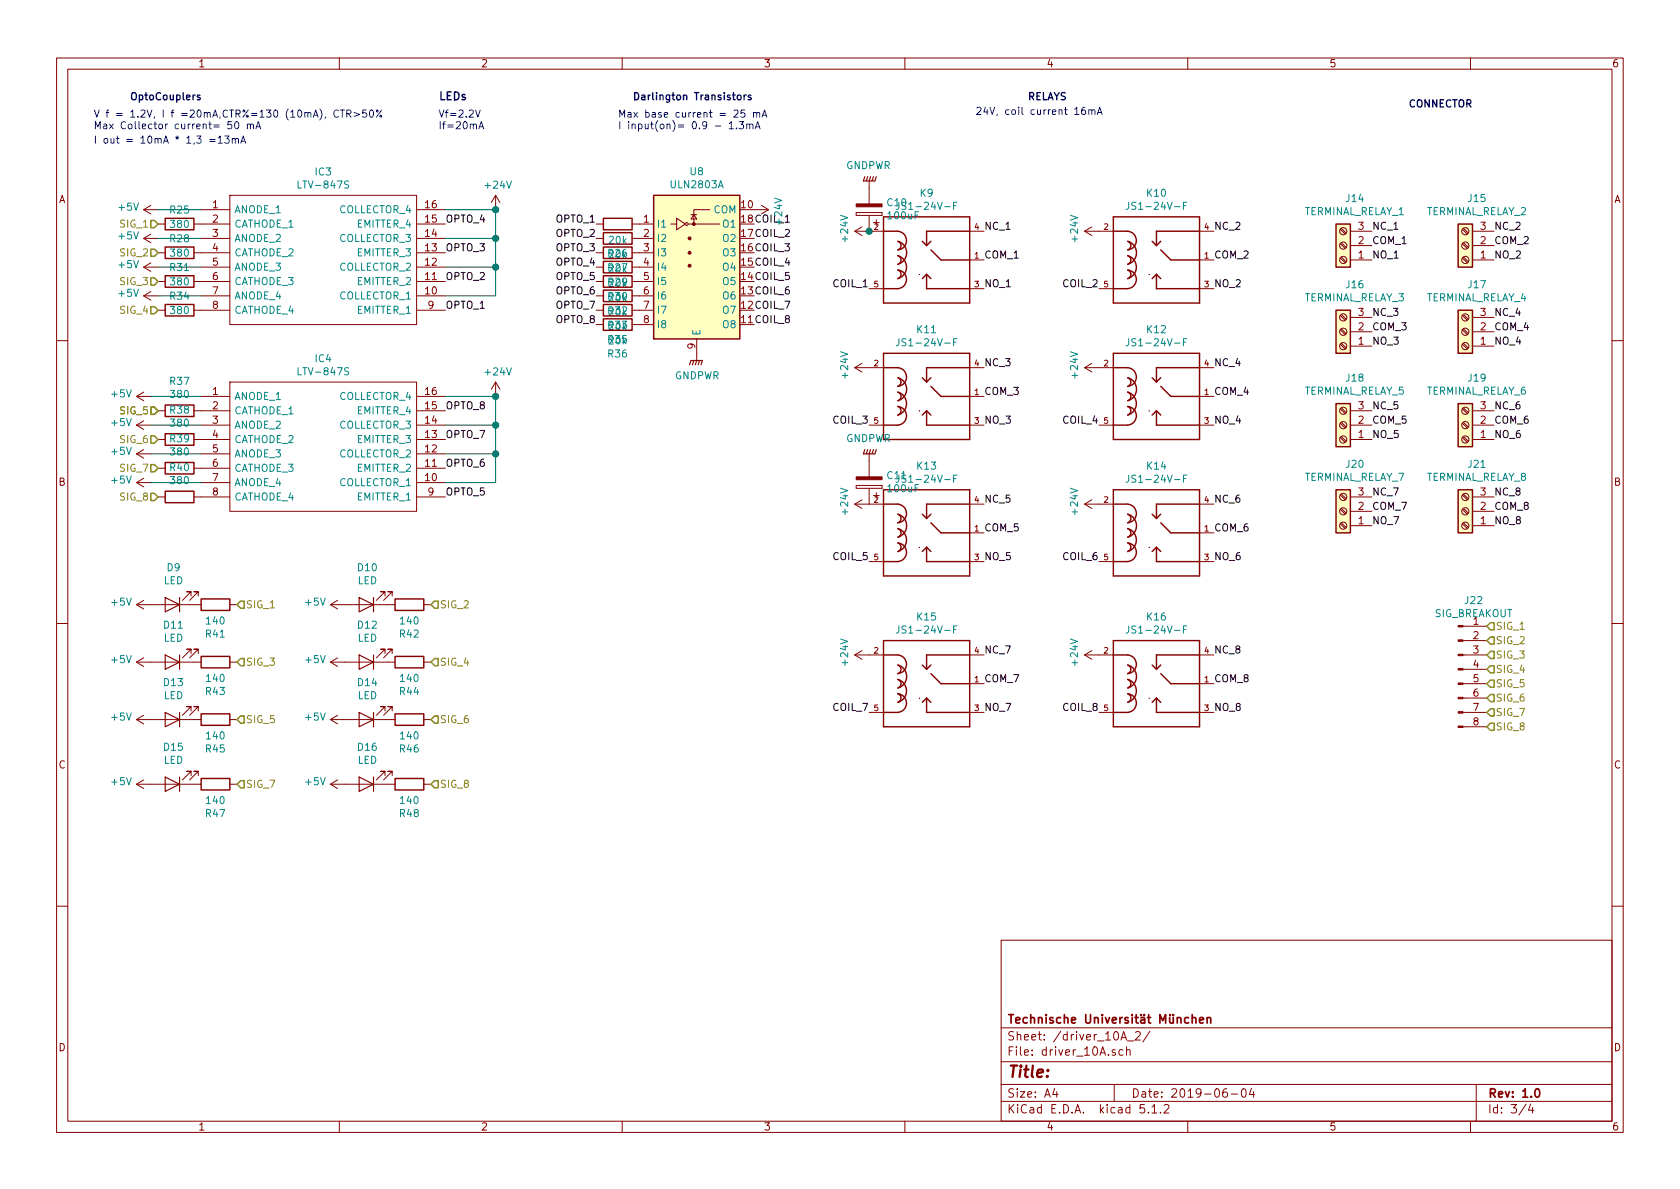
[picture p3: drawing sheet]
<svg xmlns="http://www.w3.org/2000/svg" width="297mm" height="210mm" viewBox="0 0 297 210" stroke-linecap="round" stroke-linejoin="round" font-family="sans-serif">
<g fill="none" stroke="#840000" stroke-width=".18">
<path d="M10 10.3h277v189.9h-277zM12 12.2h273v186.1h-273zM60 10.3v1.9M110 10.3v1.9M160 10.3v1.9M210 10.3v1.9M260 10.3v1.9M25.4 37.1h2.5M25.4 37.1l1.3 .7M26.7 36.3l-1.3 .8M27.9 39.6h1.3M34.3 39.6h6.3"/>
<path d="M35.6 37.1h5M40.6 34.5h33.1v22.9h-33.1zM73.7 39.6h5M73.7 37.1h5M87.6 34.5l-.7 1.3M87.6 34.5v2.6M87.6 34.5l.8 1.3M105.4 39.6h1.3M111.8 39.6h3.8M118.6 39.6h1M119.6 38.6l1.6 1-1.6 1zM121.7 39.6h5.6"/>
<path d="M122.2 38h1M122.7 38l.5 .7h-1zM125.5 37.1h-2.8v2.5M133.3 37.1h2.6M134.6 36.3l1.3 .8M135.9 37.1l-1.3 .7M151.4 37.6h4.6zM151.4 38.1h4.6zM151.4 37.6v.5zM153.7 32v4.1M153.7 38.1v2.8M154.9 38.9v1"/>
<path d="M156 37.6v.5zM25.4 42.2h2.5M25.4 47.2h2.5M25.4 52.3h2.5M25.4 42.2l1.3 .7M25.4 47.2l1.3 .8M25.4 52.3l1.3 .8M26.7 41.4l-1.3 .8M26.7 46.5l-1.3 .7M26.7 51.6l-1.3 .7M27.9 44.7h1.3M27.9 49.8h1.3"/>
<path d="M27.9 54.9h1.3M34.3 44.7h6.3M34.3 49.8h6.3M34.3 54.9h6.3M35.6 42.2h5M35.6 47.2h5M35.6 52.3h5M73.7 42.2h5M73.7 44.7h5M73.7 47.2h5M73.7 49.8h5M73.7 52.3h5"/>
<path d="M73.7 54.9h5M105.4 42.2h1.3M105.4 44.7h1.3M105.4 47.2h1.3M105.4 49.8h1.3M105.4 52.3h1.3M105.4 54.9h1.3M105.4 57.4h1.3M111.8 42.2h3.8M111.8 44.7h3.8M111.8 47.2h3.8M111.8 49.8h3.8"/>
<path d="M111.8 52.3h3.8M111.8 54.9h3.8M111.8 57.4h3.8M123.2 59.9v3.8M151.1 40.9h5.1M151.1 40.9l1.3 .8M152.4 40.1l-1.3 .8M153.7 51h2.5M162.6 48.5h.1M171.4 46h2.6M171.4 40.9h2.6M171.4 51h2.6"/>
<path d="M191.8 40.9h5M191.8 40.9l1.2 .8M193 40.1l-1.2 .8M194.3 51h2.5M203.2 48.5h.1M212.1 46h2.5M212.1 40.9h2.5M212.1 51h2.5M237 55.8l.8 .8M237 58.3l.8 .9M237 40.6l.8 .8M237 43.1l.8 .8"/>
<path d="M237 45.6l.8 .9M237.2 55.6l.8 .9M237.2 58.2l.8 .8M237.2 40.4l.8 .8M237.2 42.9l.8 .9M237.2 45.5l.8 .8M238.8 46h3.8M238.8 40.9h3.8M238.8 43.4h3.8M238.8 58.7h3.8M238.8 56.1h3.8M258.6 40.6l.8 .8"/>
<path d="M258.6 43.1l.8 .8M258.6 45.6l.8 .9M258.6 55.8l.8 .8M258.6 58.3l.8 .9M258.7 40.4l.9 .8M258.7 42.9l.9 .9M258.7 45.5l.9 .8M258.7 55.6l.9 .9M258.7 58.2l.9 .8M260.3 46h3.9M260.3 40.9h3.9M260.3 43.4h3.9"/>
<path d="M260.3 58.7h3.9M260.3 56.1h3.9M10 60.2h2M24.1 70.1h2.6M24.1 75.2h2.6M24.1 70.1l1.3 .8M24.1 75.2l1.3 .7M25.4 69.3l-1.3 .8M25.4 74.4l-1.3 .8M25.4 79.5l-1.3 .8M27.9 72.6h1.3M27.9 77.7h1.3"/>
<path d="M34.3 72.6h6.3M34.3 77.7h6.3M35.6 70.1h5M35.6 75.2h5M40.6 67.6h33.1v22.8h-33.1zM73.7 72.6h5M73.7 77.7h5M73.7 70.1h5M73.7 75.2h5M87.6 67.6v2.5M87.6 67.6l-.7 1.2M87.6 67.6l.8 1.2"/>
<path d="M151.1 65h5.1M151.1 65l1.3 .8M152.4 64.3l-1.3 .7M153.7 75.2h2.5M162.6 72.7h.1M171.4 70.1h2.6M171.4 65h2.6M171.4 75.2h2.6M191.8 65h5M191.8 65l1.2 .8M193 64.3l-1.2 .7M194.3 75.2h2.5"/>
<path d="M203.2 72.7h.1M212.1 70.1h2.5M212.1 65h2.5M212.1 75.2h2.5M237 60.9l.8 .8M237 72.3l.8 .8M237 74.8l.8 .9M237 77.4l.8 .8M237.2 60.7l.8 .8M237.2 72.1l.8 .9M237.2 74.7l.8 .8M237.2 77.2l.8 .8"/>
<path d="M238.8 72.6h3.8M238.8 77.7h3.8M238.8 75.2h3.8M238.8 61.2h3.8M258.6 60.9l.8 .8M258.6 72.3l.8 .8M258.6 74.8l.8 .9M258.6 77.4l.8 .8M258.7 60.7l.9 .8M258.7 72.1l.9 .9M258.7 74.7l.9 .8M258.7 77.2l.9 .8"/>
<path d="M260.3 72.6h3.9M260.3 77.7h3.9M260.3 75.2h3.9M260.3 61.2h3.9M285 60.2h2M24.1 85.3h2.6M24.1 80.3h2.6M24.1 80.3l1.3 .7M24.1 85.3l1.3 .8M25.4 84.6l-1.3 .7M27.9 82.8h1.3M27.9 87.9h1.3"/>
<path d="M34.3 82.8h6.3M34.3 87.9h6.3M35.6 85.3h5M35.6 80.3h5M73.7 82.8h5M73.7 87.9h5M73.7 85.3h5M73.7 80.3h5M151.1 89.1h5.1M151.1 89.1l1.3 .8M151.4 85.8h4.6zM151.4 86.4h4.6z"/>
<path d="M151.4 85.8v.6zM152.4 88.4l-1.3 .7M153.7 80.3v4M153.7 86.4v2.7M153.7 99.3h2.5M154.9 87.1v1M156 85.8v.6zM162.6 96.8h.1M171.4 94.2h2.6M171.4 89.1h2.6M171.4 99.3h2.6M191.8 89.1h5"/>
<path d="M191.8 89.1l1.2 .8M193 88.4l-1.2 .7M194.3 99.3h2.5M203.2 96.8h.1M212.1 94.2h2.5M212.1 89.1h2.5M212.1 99.3h2.5M237 87.5l.8 .9M237 90.1l.8 .8M237 92.6l.8 .9M237.2 87.4l.8 .8M237.2 89.9l.8 .8"/>
<path d="M237.2 92.5l.8 .8M238.8 87.9h3.8M238.8 93h3.8M238.8 90.4h3.8M258.6 87.5l.8 .9M258.6 90.1l.8 .8M258.6 92.6l.8 .9M258.7 87.4l.9 .8M258.7 89.9l.9 .8M258.7 92.5l.9 .8M260.3 87.9h3.9M260.3 93h3.9"/>
<path d="M260.3 90.4h3.9M10 110.3h2M24.1 117.1h11.5M24.1 106.9h11.5M24.1 106.9l1.3 .8M24.1 117.1l1.3 .8M25.4 106.2l-1.3 .7M25.4 116.3l-1.3 .8M33.8 105.4v-.8h-.8h.8l-1.5 1.6M33.8 115.6v-.8h-.8h.8l-1.5 1.5M35.1 105.4v-.8h-.8h.8l-1.6 1.6M35.1 115.6v-.8h-.8h.8l-1.6 1.5"/>
<path d="M40.6 117.1h1.3M40.6 106.9h1.3M58.4 117.1h11.4M58.4 106.9h11.4M58.4 106.9l1.3 .8M58.4 117.1l1.3 .8M59.7 106.2l-1.3 .7M59.7 116.3l-1.3 .8M68.1 105.4v-.8h-.8h.8l-1.6 1.6M68.1 115.6v-.8h-.8h.8l-1.6 1.5M69.3 105.4v-.8h-.7h.7l-1.5 1.6M69.3 115.6v-.8h-.7h.7l-1.5 1.5"/>
<path d="M74.9 117.1h1.3M74.9 106.9h1.3M151.1 115.8h5.1M151.1 115.8l1.3 .8M152.4 115.1l-1.3 .7M171.4 115.8h2.6M191.8 115.8h5M191.8 115.8l1.2 .8M193 115.1l-1.2 .7M212.1 115.8h2.5M258.7 115.8h4.2M258.7 118.4h4.2"/>
<path d="M258.7 113.3h4.2M258.7 110.7h4.2M285 110.3h2M24.1 138.7h11.5M24.1 127.2h11.5M24.1 127.2l1.3 .8M24.1 138.7l1.3 .7M25.4 126.5l-1.3 .7M25.4 137.9l-1.3 .8M33.8 137.2v-.8h-.8h.8l-1.5 1.5M33.8 125.7v-.7h-.8h.8l-1.5 1.5M35.1 137.2v-.8h-.8h.8l-1.6 1.5"/>
<path d="M35.1 125.7v-.7h-.8h.8l-1.6 1.5M40.6 138.7h1.3M40.6 127.2h1.3M58.4 138.7h11.4M58.4 127.2h11.4M58.4 127.2l1.3 .8M58.4 138.7l1.3 .7M59.7 126.5l-1.3 .7M59.7 137.9l-1.3 .8M68.1 137.2v-.8h-.8h.8l-1.6 1.5M68.1 125.7v-.7h-.8h.8l-1.6 1.5M69.3 137.2v-.8h-.7h.7l-1.5 1.5"/>
<path d="M69.3 125.7v-.7h-.7h.7l-1.5 1.5M74.9 138.7h1.3M74.9 127.2h1.3M153.7 126h2.5M162.6 123.5h.1M171.4 120.9h2.6M171.4 126h2.6M194.3 126h2.5M203.2 123.5h.1M212.1 120.9h2.5M212.1 126h2.5M258.7 120.9h4.2"/>
<path d="M258.7 126h4.2M258.7 128.5h4.2M258.7 123.4h4.2M10 160.2h2M177 166.3h108v32h-108zM285 160.2h2M60 198.3v1.9M110 198.3v1.9M160 198.3v1.9M177 194.8h108M177 191.8h108M177 187.8h108"/>
<path d="M177 181.8h108M186.5 192.5l-.4 1h1M186.8 193v1M197 191.8v3M197.2 185.7l-.4-.1-.2 .2 .1 .2 .5 .2v.3h-.6M198.2 183.9l.5-1.5 .5 1.5M198.3 183.5h.8M198.6 185.7l-.5-.1-.3 .3 .2 .6h.6M199.2 185.7l.2-.1 .4 .1v.9M199.2 185.1v1.5M199.3 184.1h1.2M200.8 182.6l.2-.2h.3l.2 .2 .1 .2-.9 1.1h.9"/>
<path d="M202.3 195.3h-.7l-.1 .7 .3-.1 .5 .1 .1 .2-.1 .5-.2 .1-.6-.1M203 196.7v.1M203.3 182.3l-1.2 2M203.7 195.8l.4-.5v1.5M203.7 196.8h.8M205.2 196.7v.1M205.8 195.5l.2-.2h.4l.3 .5-.9 1h.9M210 198.3v1.9M216.9 192.5a.62 .62 0 0 0-.7 .7l.1 .7 .2 .1 .5-.1v-.5l-.1-.2-.4-.1-.3 .3M217.7 193.5h1.1M219.6 192.7l.4-.2a.94 .94 0 0 1 0 1.5 .82 .82 0 0 1-.4-1.3zM221.3 192.5l-.4 1h.9"/>
<path d="M221.6 193v1M260 198.3v1.9M261 191.8v6.5M269.8 195.2l-1.2 2M270.6 195.2l-.3 1.1h.9M271 195.8v1"/>
<circle cx="121.4" cy="39.6" r=".25"/>
<circle cx="237.5" cy="56.1" r=".63"/>
<circle cx="237.5" cy="58.7" r=".63"/>
<circle cx="237.5" cy="40.9" r=".63"/>
<circle cx="237.5" cy="43.4" r=".63"/>
<circle cx="237.5" cy="46" r=".63"/>
<circle cx="259.1" cy="56.1" r=".63"/>
<circle cx="259.1" cy="46" r=".63"/>
<circle cx="259.1" cy="58.7" r=".63"/>
<circle cx="259.1" cy="40.9" r=".63"/>
<circle cx="259.1" cy="43.4" r=".63"/>
<circle cx="237.5" cy="61.2" r=".63"/>
<circle cx="237.5" cy="72.6" r=".63"/>
<circle cx="237.5" cy="77.7" r=".63"/>
<circle cx="237.5" cy="75.2" r=".63"/>
<circle cx="259.1" cy="72.6" r=".63"/>
<circle cx="259.1" cy="61.2" r=".63"/>
<circle cx="259.1" cy="75.2" r=".63"/>
<circle cx="259.1" cy="77.7" r=".63"/>
<circle cx="237.5" cy="90.4" r=".63"/>
<circle cx="237.5" cy="87.9" r=".63"/>
<circle cx="237.5" cy="93" r=".63"/>
<circle cx="259.1" cy="90.4" r=".63"/>
<circle cx="259.1" cy="93" r=".63"/>
<circle cx="259.1" cy="87.9" r=".63"/>
</g>
<path d="M213.4 179.9v1M210.8 180.1l.1-.1a.37 .37 0 0 1 .6 .1v.8M212.1 180.4l.7-.1-.1-.3-.4-.1-.2 .2 .1 .7h.5M213.4 180.1l.3-.2 .3 .1 .1 .9M271.5 192.7l.2-.2a.81 .81 0 0 1 .6 .6 .81 .81 0 0 1-.3 .8l-.1 .1a.79 .79 0 0 1-.4-1.3z" fill="none" stroke="#840000" stroke-width=".3"/>
<g fill="none" stroke="#840000" stroke-width=".25">
<path d="M29.2 38.6h5.1v2h-5.1zM106.7 38.6h5.1v2h-5.1zM115.6 34.5h15.2v25.4h-15.2zM156.2 38.3h15.2v15.3h-15.2zM196.8 38.3h15.3v15.3h-15.3zM236.2 39.6h2.6v7.6h-2.6zM257.8 39.6h2.5v7.6h-2.5zM29.2 43.7h5.1v2h-5.1zM29.2 48.8h5.1v2h-5.1zM29.2 53.8h5.1v2.1h-5.1zM106.7 41.1h5.1v2.1h-5.1zM106.7 43.7h5.1v2h-5.1z"/>
<path d="M106.7 46.2h5.1v2.1h-5.1zM106.7 48.8h5.1v2h-5.1zM106.7 51.3h5.1v2h-5.1zM106.7 53.8h5.1v2.1h-5.1zM106.7 56.4h5.1v2h-5.1zM156.2 40.9h2.5a1.66 1.66 0 0 1 1.6 1.6 1.66 1.66 0 0 1-1.6 1.7 .8 .8 0 0 0 .6-.8 .8 .8 0 0 0-.6-.7M158.7 46.7a.8 .8 0 0 0 .6-.7 .8 .8 0 0 0-.6-.8 2.12 2.12 0 0 1 1.6 2 2.12 2.12 0 0 1-1.6 2.1 .8 .8 0 0 0 .6-.8 .8 .8 0 0 0-.6-.8 1.66 1.66 0 0 1 1.6 1.7 1.66 1.66 0 0 1-1.6 1.6h-2.5M158.8 42.7a2.12 2.12 0 0 1 1.5 2 2.12 2.12 0 0 1-1.5 2M163.1 42.7l.7 .7M163.8 48.5v2.5h7.6M163.8 48.5l-.7 .8M163.8 48.5l.8 .8"/>
<path d="M164.6 44.2l1.8 1.8h5M164.6 42.7l-.8 .7M171.4 40.9h-7.6v2.5M196.8 40.9h2.6a1.66 1.66 0 0 1 1.5 1.6 1.66 1.66 0 0 1-1.5 1.7 .8 .8 0 0 0 .5-.8 .8 .8 0 0 0-.5-.7 2.11 2.11 0 0 1 1.5 2 2.11 2.11 0 0 1-1.5 2 .8 .8 0 0 0 .5-.7 .8 .8 0 0 0-.5-.8 2.12 2.12 0 0 1 1.5 2 2.12 2.12 0 0 1-1.5 2.1 .8 .8 0 0 0 .5-.8 .8 .8 0 0 0-.5-.8 1.66 1.66 0 0 1 1.5 1.7 1.66 1.66 0 0 1-1.5 1.6h-2.6M203.7 42.7l.8 .7M204.5 48.5v2.5h7.6M204.5 48.5l-.8 .8M204.5 48.5l.7 .8M205.2 44.2l1.8 1.8h5.1M205.2 42.7l-.7 .7M212.1 40.9h-7.6v2.5M236.2 54.9h2.6v7.6h-2.6z"/>
<path d="M257.8 54.9h2.5v7.6h-2.5zM29.2 71.6h5.1v2.1h-5.1zM29.2 76.7h5.1v2h-5.1zM156.2 65h2.5a1.66 1.66 0 0 1 1.6 1.7 1.66 1.66 0 0 1-1.6 1.6 .8 .8 0 0 0 .6-.7 .8 .8 0 0 0-.6-.8M156.2 62.5h15.2v15.2h-15.2zM158.7 70.9a.8 .8 0 0 0 .6-.8 .8 .8 0 0 0-.6-.8 2.12 2.12 0 0 1 1.6 2.1 2.12 2.12 0 0 1-1.6 2 .8 .8 0 0 0 .6-.8 .8 .8 0 0 0-.6-.7 1.66 1.66 0 0 1 1.6 1.6 1.66 1.66 0 0 1-1.6 1.7h-2.5M158.8 66.8a2.12 2.12 0 0 1 1.5 2 2.12 2.12 0 0 1-1.5 2.1M163.1 66.8l.7 .8M163.8 72.6v2.6h7.6M163.8 72.6l-.7 .8M163.8 72.6l.8 .8M164.6 68.3l1.8 1.8h5"/>
<path d="M164.6 66.8l-.8 .8M171.4 65h-7.6v2.6M196.8 65h2.6a1.66 1.66 0 0 1 1.5 1.7 1.66 1.66 0 0 1-1.5 1.6 .8 .8 0 0 0 .5-.7 .8 .8 0 0 0-.5-.8 2.11 2.11 0 0 1 1.5 2 2.11 2.11 0 0 1-1.5 2.1 .8 .8 0 0 0 .5-.8 .8 .8 0 0 0-.5-.8 2.12 2.12 0 0 1 1.5 2.1 2.12 2.12 0 0 1-1.5 2 .8 .8 0 0 0 .5-.8 .8 .8 0 0 0-.5-.7 1.66 1.66 0 0 1 1.5 1.6 1.66 1.66 0 0 1-1.5 1.7h-2.6M196.8 62.5h15.3v15.2h-15.3zM203.7 66.8l.8 .8M204.5 72.6v2.6h7.6M204.5 72.6l-.8 .8M204.5 72.6l.7 .8M205.2 68.3l1.8 1.8h5.1M205.2 66.8l-.7 .8M212.1 65h-7.6v2.6M236.2 71.4h2.6v7.6h-2.6z"/>
<path d="M257.8 71.4h2.5v7.6h-2.5zM29.2 81.8h5.1v2h-5.1zM29.2 86.9h5.1v2h-5.1zM156.2 89.1h2.5a1.66 1.66 0 0 1 1.6 1.7 1.66 1.66 0 0 1-1.6 1.7 .8 .8 0 0 0 .6-.8 .8 .8 0 0 0-.6-.8M156.2 86.6h15.2v15.2h-15.2zM158.7 95a.8 .8 0 0 0 .6-.8 .8 .8 0 0 0-.6-.7 2.12 2.12 0 0 1 1.6 2 2.12 2.12 0 0 1-1.6 2 .8 .8 0 0 0 .6-.7 .8 .8 0 0 0-.6-.8 1.66 1.66 0 0 1 1.6 1.7 1.66 1.66 0 0 1-1.6 1.6h-2.5M158.8 90.9a2.12 2.12 0 0 1 1.5 2.1 2.12 2.12 0 0 1-1.5 2M163.1 90.9l.7 .8M163.8 96.8v2.5h7.6M163.8 96.8l-.7 .7M163.8 96.8l.8 .7M164.6 92.5l1.8 1.7h5"/>
<path d="M164.6 90.9l-.8 .8M171.4 89.1h-7.6v2.6M196.8 89.1h2.6a1.66 1.66 0 0 1 1.5 1.7 1.66 1.66 0 0 1-1.5 1.7 .8 .8 0 0 0 .5-.8 .8 .8 0 0 0-.5-.8 2.11 2.11 0 0 1 1.5 2.1 2.11 2.11 0 0 1-1.5 2 .8 .8 0 0 0 .5-.8 .8 .8 0 0 0-.5-.7 2.12 2.12 0 0 1 1.5 2 2.12 2.12 0 0 1-1.5 2 .8 .8 0 0 0 .5-.7 .8 .8 0 0 0-.5-.8 1.66 1.66 0 0 1 1.5 1.7 1.66 1.66 0 0 1-1.5 1.6h-2.6M196.8 86.6h15.3v15.2h-15.3zM203.7 90.9l.8 .8M204.5 96.8v2.5h7.6M204.5 96.8l-.8 .7M204.5 96.8l.7 .7M205.2 92.5l1.8 1.7h5.1M205.2 90.9l-.7 .8M212.1 89.1h-7.6v2.6M236.2 86.6h2.6v7.6h-2.6z"/>
<path d="M257.8 86.6h2.5v7.6h-2.5zM35.6 116.1h5v2h-5zM35.6 105.9h5v2h-5zM69.8 116.1h5.1v2h-5.1zM69.8 105.9h5.1v2h-5.1zM156.2 115.8h2.5a1.66 1.66 0 0 1 1.6 1.7 1.66 1.66 0 0 1-1.6 1.6 .8 .8 0 0 0 .6-.7 .8 .8 0 0 0-.6-.8M156.2 113.3h15.2v15.2h-15.2zM158.8 117.6a2.12 2.12 0 0 1 1.5 2 2.12 2.12 0 0 1-1.5 2.1M163.1 117.6l.7 .8M164.6 119.1l1.8 1.8h5M164.6 117.6l-.8 .8M171.4 115.8h-7.6v2.6"/>
<path d="M196.8 115.8h2.6a1.66 1.66 0 0 1 1.5 1.7 1.66 1.66 0 0 1-1.5 1.6 .8 .8 0 0 0 .5-.7 .8 .8 0 0 0-.5-.8 2.11 2.11 0 0 1 1.5 2 2.11 2.11 0 0 1-1.5 2.1 .8 .8 0 0 0 .5-.8 .8 .8 0 0 0-.5-.8 2.12 2.12 0 0 1 1.5 2.1 2.12 2.12 0 0 1-1.5 2 .8 .8 0 0 0 .5-.8 .8 .8 0 0 0-.5-.7 1.66 1.66 0 0 1 1.5 1.6 1.66 1.66 0 0 1-1.5 1.7h-2.6M196.8 113.3h15.3v15.2h-15.3zM203.7 117.6l.8 .8M205.2 119.1l1.8 1.8h5.1M205.2 117.6l-.7 .8M212.1 115.8h-7.6v2.6M35.6 137.7h5v2h-5zM35.6 126.2h5v2.1h-5zM69.8 137.7h5.1v2h-5.1zM69.8 126.2h5.1v2.1h-5.1zM158.7 121.7a.8 .8 0 0 0 .6-.8 .8 .8 0 0 0-.6-.8 2.12 2.12 0 0 1 1.6 2.1 2.12 2.12 0 0 1-1.6 2 .8 .8 0 0 0 .6-.8 .8 .8 0 0 0-.6-.7 1.66 1.66 0 0 1 1.6 1.6 1.66 1.66 0 0 1-1.6 1.7h-2.5M163.8 123.4v2.6h7.6"/>
<path d="M163.8 123.4l-.7 .8M163.8 123.4l.8 .8M204.5 123.4v2.6h7.6M204.5 123.4l-.8 .8M204.5 123.4l.7 .8"/>
</g>
<g fill="none" stroke="#840000" stroke-width=".2">
<path d="M152.9 31.2l-.2 .8h2l.2-.8M153.4 31.2l-.2 .8M153.9 31.2l-.2 .8M154.4 31.2l-.2 .8M121.9 64.5l.3-.8h2l-.2 .8M122.7 63.7l-.3 .8M123.2 63.7l-.3 .8M123.7 63.7l-.3 .8M152.9 79.5l-.2 .8h2l.2-.8M153.4 79.5l-.2 .8M153.9 79.5l-.2 .8M154.4 79.5l-.2 .8"/>
<path d="M29.2 105.7l2.5 1.2-2.5 1.3zM29.2 115.8l2.5 1.3-2.5 1.3zM31.7 105.7v2.5M31.7 115.8v2.6M63.5 105.7l2.5 1.2-2.5 1.3zM63.5 115.8l2.5 1.3-2.5 1.3zM66 105.7v2.5M66 115.8v2.6M29.2 137.4l2.5 1.3-2.5 1.2zM29.2 126l2.5 1.2-2.5 1.3zM31.7 126v2.5M31.7 137.4v2.5"/>
<path d="M63.5 137.4l2.5 1.3-2.5 1.2zM63.5 126l2.5 1.2-2.5 1.3zM66 126v2.5M66 137.4v2.5"/>
</g>
<path d="M35.4 16.9l-.3-.1-.2 .2v.2l.5 .1v.3h-.5M131.6 16.8v.8M131.9 16.8l-.3 .2M132.8 16.9l-.3-.1-.2 .2 .1 .2 .4 .1v.3h-.5" fill="none" stroke="#0000c2" stroke-width=".25"/>
<g fill="none" stroke="#0000c2" stroke-width=".18">
<path d="M59.8 19.6a.6 .6 0 0 0-.8 .4 .6 .6 0 0 0 .6 .7l.2-.1M60.2 19.5h.7M60.5 19.5v1.2M62.6 19.9l1 .3-1 .4M64.8 19.5h-.6l-.1 .6 .5-.2 .2 .3v.3l-.2 .2-.5-.1M65.4 19.6l.2-.1a.67 .67 0 0 1 .5 .6 .67 .67 0 0 1-.5 .6l-.2-.1-.1-.4zM66.6 19.5h.2v.3h-.2zM67.5 19.5l-1 1.2M84.1 19.5l.4 1.2 .4-1.2M131.6 19.5h-.5l-.1 .6 .5-.2 .2 .3v.3l-.2 .2-.5-.1M133.2 19.9v.8M191.8 19h-.3a.87 .87 0 0 0 0 1.2l.4-.1v-.5l-.4-.1-.3 .2"/>
<path d="M192.5 19.5l.2-.1 .3 .1v.7M192.5 19.4v.8M193 19.6l.2-.2 .3 .1 .1 .7M194.1 19.9h.6M37.1 24.7h.9M37.1 25h.9M38.6 24.4l.3-.4v1.3M38.6 25.3h.7M39.7 24h.8l-.4 .5 .4 .2-.1 .6h-.5l-.2-.1M40.9 21.5h-.6v.6l.2-.1 .4 .1v.6l-.1 .1-.5-.1M41.1 24.6l.1-.1h.4v.8M41.1 24.5v.8"/>
<path d="M41.6 24.7l.2-.2h.3l.1 .8M41.6 21.6l.2-.1a.67 .67 0 0 1 .4 .6 .67 .67 0 0 1-.4 .7l-.3-.5zM42.6 25.3l.4-1.3 .4 1.3M42.7 25h.6M43.7 22.1l.2-.2 .3 .1 .1 .8M43.7 21.9v.9M44.3 22.1l.1-.2 .4 .1v.8M45.2 22.8l.5-1.3 .4 1.3M45.4 22.4h.6M61.3 20.1l.7-.1v-.4l-.7-.1v1.2M61.6 20.1l.5 .6M84.7 22.8l.4-1.3 .4 1.3"/>
<path d="M84.8 22.4h.6M128.9 21.9l.4-.4v1.3M128.9 22.8h.8M130.2 22.7v.1M130.7 21.5h.8l-.4 .5 .3 .1v.6l-.5 .1-.2-.1M132 22.1l.2-.2 .3 .1 .1 .8M132 21.9v.9M132.6 22.1l.1-.2 .3 .1 .1 .8M133.2 20l.2-.1h.3l.1 .8M133.5 22.8l.5-1.3 .4 1.3M133.7 22.4h.6M133.8 20.1l.2-.2h.3v.8"/>
<path d="M134.7 20.7l.5-1.2 .4 1.2M134.9 20.4h.6M190 20.2h.8M194 20.2l.4-1.2 .5 1.2"/>
<circle cx="67.3" cy="20.5" r=".18"/>
</g>
<g fill="#ffffc2" stroke="#ffffc2" stroke-width=".18">
<path d="M115.6 34.5h15.2v25.4h-15.2z"/>
<path d="M257.8 39.6h2.5v7.6h-2.5z"/>
<path d="M236.2 54.9h2.6v7.6h-2.6z"/>
<path d="M257.8 54.9h2.5v7.6h-2.5z"/>
<path d="M236.2 71.4h2.6v7.6h-2.6z"/>
<path d="M257.8 71.4h2.5v7.6h-2.5z"/>
<path d="M236.2 86.6h2.6v7.6h-2.6z"/>
<path d="M257.8 86.6h2.5v7.6h-2.5z"/>
<path d="M236.2 39.6h2.6v7.6h-2.6z"/>
</g>
<g fill="#840000" stroke="#840000" stroke-width=".18">
<path d="M151.4 36.1h4.6v.5h-4.6z"/>
<path d="M257.8 128.4h.9v.2h-.9z"/>
<path d="M257.8 125.9h.9v.2h-.9z"/>
<path d="M257.8 123.3h.9v.3h-.9z"/>
<path d="M257.8 120.8h.9v.2h-.9z"/>
<path d="M257.8 118.2h.9v.3h-.9z"/>
<path d="M257.8 115.7h.9v.2h-.9z"/>
<path d="M257.8 113.2h.9v.2h-.9z"/>
<path d="M257.8 110.6h.9v.3h-.9z"/>
<path d="M151.4 84.3h4.6v.5h-4.6z"/>
<circle cx="121.9" cy="47" r=".25"/>
<circle cx="121.9" cy="44.7" r=".25"/>
<circle cx="121.9" cy="42.2" r=".25"/>
<circle cx="122.7" cy="39.6" r=".25"/>
</g>
<g fill="none" stroke="#848400" stroke-width=".25">
<path d="M26.7 39h.6l.6 .6-.6 .7h-.6zM26.7 54.2h.6l.6 .7-.6 .6h-.6zM26.7 49.1h.6l.6 .7-.6 .6h-.6zM26.7 44.1h.6l.6 .6-.6 .6h-.6zM26.7 72h.6l.6 .6-.6 .7h-.6zM26.7 77.1h.6l.6 .6-.6 .7h-.6zM26.7 82.2h.6l.6 .6-.6 .6h-.6zM26.7 87.2h.6l.6 .7-.6 .6h-.6zM41.9 117.1l.6-.6h.7v1.2h-.7zM42.5 106.3h.7v1.3h-.7l-.6-.7zM76.8 116.5h.7v1.2h-.7l-.6-.6zM76.8 106.3h.7v1.3h-.7l-.6-.7z"/>
<path d="M263.5 115.2h.7v1.3h-.7l-.6-.7zM263.5 110.1h.7v1.3h-.7l-.6-.7zM263.5 117.7h.7v1.3h-.7l-.6-.6zM263.5 112.6h.7v1.3h-.7l-.6-.6zM42.5 126.6h.7v1.3h-.7l-.6-.7zM42.5 138h.7v1.3h-.7l-.6-.6zM76.8 126.6h.7v1.3h-.7l-.6-.7zM76.8 138h.7v1.3h-.7l-.6-.6zM263.5 125.3h.7v1.3h-.7l-.6-.6zM263.5 120.3h.7v1.2h-.7l-.6-.6zM263.5 127.9h.7v1.3h-.7l-.6-.7zM263.5 122.8h.7v1.3h-.7l-.6-.7z"/>
</g>
<g fill="none" stroke="#008484" stroke-width=".18">
<path d="M61.6 32.1l-.4-.1-.3 .3 .1 .3 .6 .2v.3l-.2 .2-.5-.1M168.6 36.4h.4M169.2 35.8h-.6v1.2M199.6 35.8v.9a.39 .39 0 0 1-.5 .3M209.2 36.4h.5M209.8 35.8h-.6v1.2M158.9 59.9v.9a.39 .39 0 0 1-.5 .4M169.2 59.9h-.6v1.3M199.6 59.9v.9a.39 .39 0 0 1-.5 .4M209.8 59.9h-.6v1.3M61.6 65.1l-.4-.1-.3 .3 .1 .3 .6 .2v.4l-.2 .1-.5-.1M168.6 60.5h.4"/>
<path d="M209.2 60.5h.5M168.6 84.6h.4M169.2 84h-.6v1.3M199.6 84v.9a.39 .39 0 0 1-.5 .4M209.2 84.6h.5M209.8 84h-.6v1.3M158.9 110.7v.9a.39 .39 0 0 1-.5 .4M168.6 111.3h.4M169.2 110.7h-.6v1.3M199.6 110.7v.9a.39 .39 0 0 1-.5 .4M209.2 111.3h.5M209.8 110.7h-.6v1.3"/>
</g>
<g fill="#008400" stroke="#008400" stroke-width=".25">
<circle cx="153.7" cy="40.9" r=".51"/>
<circle cx="87.6" cy="47.2" r=".51"/>
<circle cx="87.6" cy="42.2" r=".51"/>
<circle cx="87.6" cy="37.1" r=".51"/>
<circle cx="87.6" cy="75.2" r=".51"/>
<circle cx="87.6" cy="80.3" r=".51"/>
<circle cx="87.6" cy="70.1" r=".51"/>
</g>
<g fill="none" stroke="#008400" stroke-width=".18">
<path d="M27.9 37.1h7.7M78.7 37.1h8.9v15.2h-8.9M27.9 52.3h7.7M27.9 47.2h7.7M27.9 42.2h7.7M78.7 47.2h8.9M78.7 42.2h8.9M26.7 70.1h8.9M26.7 75.2h8.9M78.7 70.1h8.9v15.2h-8.9M78.7 75.2h8.9M26.7 85.3h8.9"/>
<path d="M26.7 80.3h8.9M78.7 80.3h8.9"/>
</g>
<text font-size="2.8" fill="#840000" x="178" y="190.5">Title:</text>
<g font-size="2.1" fill="#840000">
<text x="178" y="184">Sheet: /driver_10A_2/</text>
<text x="178" y="181">Technische Universität München</text>
<text x="178" y="186.7">File: driver_10A.sch</text>
<text x="178" y="196.9">KiCad E.D.A. kicad 5.1.2</text>
<text x="178" y="194.1">Size: A4</text>
<text x="200" y="194.1">Date: 2019-06-04</text>
<text x="263" y="194.1">Rev: 1.0</text>
<text x="263" y="196.9">Id: 3/4</text>
</g>
<text font-size="1.9" fill="#0000c2" x="77.5" y="17.7">LEDs</text>
<g font-size="1.8" fill="#840000">
<text x="35" y="11.9">1</text>
<text x="85" y="11.9">2</text>
<text x="135" y="11.9">3</text>
<text x="185" y="11.9">4</text>
<text x="235" y="11.9">5</text>
<text x="285" y="11.9">6</text>
<text x="10.4" y="35.9">A</text>
<text x="285.4" y="35.9">A</text>
<text x="37.6" y="36.8">1</text>
<text x="37.6" y="39.4">2</text>
<text x="37.6" y="41.9">3</text>
<text x="75.2" y="41.9">14</text>
<text x="75.2" y="39.4">15</text>
<text x="75.2" y="36.8">16</text>
<text x="113.8" y="39.4">1</text>
<text x="113.8" y="41.9">2</text>
<text x="131.1" y="36.8">10</text>
<text x="131.1" y="41.9">17COIL_2</text>
<text x="131.1" y="39.4">18COIL_1</text>
<text x="240.2" y="40.6">3</text>
<text x="261.8" y="40.6">3</text>
<text x="37.6" y="44.4">4</text>
<text x="37.6" y="47">5</text>
<text x="75.2" y="47">12</text>
<text x="75.2" y="44.4">13</text>
<text x="113.8" y="44.4">3</text>
<text x="113.8" y="47">4</text>
<text x="131.1" y="47">15COIL_4</text>
<text x="131.1" y="44.4">16COIL_3</text>
<text x="240.2" y="45.7">1</text>
<text x="240.2" y="43.2">2</text>
<text x="261.8" y="45.7">1</text>
<text x="261.8" y="43.2">2</text>
<text x="37.6" y="49.5">6</text>
<text x="37.6" y="52.1">7</text>
<text x="75.2" y="52.1">10</text>
<text x="75.2" y="49.5">11</text>
<text x="113.8" y="49.5">5</text>
<text x="113.8" y="52.1">6</text>
<text x="131.1" y="52.1">13COIL_6</text>
<text x="131.1" y="49.5">14COIL_5</text>
<text x="37.6" y="54.6">8</text>
<text x="75.7" y="54.6">9</text>
<text x="113.8" y="54.6">7</text>
<text x="113.8" y="57.1">8</text>
<text x="131.1" y="57.1">11COIL_8</text>
<text x="131.1" y="54.6">12COIL_7</text>
<text x="240.2" y="58.4">2</text>
<text x="240.2" y="55.9">3</text>
<text x="261.8" y="58.4">2</text>
<text x="261.8" y="55.9">3</text>
<text x="122.9" y="61.7" transform="rotate(-90 122.9 61.7)">9</text>
<text x="240.2" y="61">1</text>
<text x="261.8" y="61">1</text>
<text x="37.6" y="69.8">1</text>
<text x="75.2" y="69.8">16</text>
<text x="37.6" y="72.4">2</text>
<text x="37.6" y="74.9">3</text>
<text x="37.6" y="77.5">4</text>
<text x="75.2" y="77.5">13</text>
<text x="75.2" y="74.9">14</text>
<text x="75.2" y="72.4">15</text>
<text x="240.2" y="77.5">1</text>
<text x="240.2" y="74.9">2</text>
<text x="240.2" y="72.4">3</text>
<text x="261.8" y="77.5">1</text>
<text x="261.8" y="74.9">2</text>
<text x="261.8" y="72.4">3</text>
<text x="37.6" y="80">5</text>
<text x="37.6" y="82.5">6</text>
<text x="75.2" y="82.5">11</text>
<text x="75.2" y="80">12</text>
<text x="10.4" y="85.9">B</text>
<text x="37.6" y="85.1">7</text>
<text x="37.6" y="87.6">8</text>
<text x="75.2" y="85.1">10</text>
<text x="75.7" y="87.6">9</text>
<text x="240.2" y="87.6">3</text>
<text x="261.8" y="87.6">3</text>
<text x="285.4" y="85.9">B</text>
<text x="240.2" y="92.7">1</text>
<text x="240.2" y="90.2">2</text>
<text x="261.8" y="92.7">1</text>
<text x="261.8" y="90.2">2</text>
<text x="260.5" y="110.5">1</text>
<text x="260.5" y="113">2</text>
<text x="260.5" y="115.6">3</text>
<text x="260.5" y="118.1">4</text>
<text x="260.5" y="120.6">5</text>
<text x="260.5" y="123.2">6</text>
<text x="260.5" y="125.7">7</text>
<text x="260.5" y="128.3">8</text>
<text x="10.4" y="135.9">C</text>
<text x="285.4" y="135.9">C</text>
<text x="10.4" y="185.9">D</text>
<text x="285.4" y="185.9">D</text>
<text x="35" y="199.9">1</text>
<text x="85" y="199.9">2</text>
<text x="135" y="199.9">3</text>
<text x="185" y="199.9">4</text>
<text x="235" y="199.9">5</text>
<text x="285" y="199.9">6</text>
</g>
<g font-size="1.8" fill="#0000c2">
<text x="22.9" y="17.7">OptoCouplers</text>
<text x="111.8" y="17.7">Darlington Transistors</text>
<text x="181.6" y="17.7">RELAYS</text>
<text x="16.5" y="20.8">V f = 1.2V, I f =20mA,CTR%=130 (10mA), CTR&gt;50%</text>
<text x="16.5" y="22.9">Max Collector current= 50 mA</text>
<text x="77.5" y="20.8">Vf=2.2V</text>
<text x="77.5" y="22.9">If=20mA</text>
<text x="109.2" y="20.8">Max base current = 25 mA</text>
<text x="109.2" y="22.9">I input(on)= 0.9 - 1.3mA</text>
<text x="171.9" y="20.3">24V, coil current 16mA</text>
<text x="248.9" y="19">CONNECTOR</text>
<text x="16.5" y="25.4">I out = 10mA * 1,3 =13mA</text>
</g>
<g font-size="1.8" fill="#008484">
<text x="149.6" y="29.9">GNDPWR</text>
<text x="53.1" y="33.3">LTV-847S</text>
<text x="55.8" y="31">IC3</text>
<text x="85.9" y="33.4">+24V</text>
<text x="118.8" y="33.3">ULN2803A</text>
<text x="122.1" y="31">U8</text>
<text x="162.7" y="34.8">K9</text>
<text x="202.8" y="34.8">K10</text>
<text x="238.1" y="35.7">J14</text>
<text x="259.7" y="35.7">J15</text>
<text x="21.1" y="37.3">+5V</text>
<text x="30.1" y="37.8">R25</text>
<text x="30.3" y="40.3">380</text>
<text x="41.4" y="37.7">ANODE_1</text>
<text x="41.4" y="40.3">CATHODE_1</text>
<text x="59.9" y="37.7">COLLECTOR_4</text>
<text x="63.2" y="40.3">EMITTER_4</text>
<text x="116.1" y="40.3">I1</text>
<text x="126.2" y="37.7">COM</text>
<text x="127.9" y="40.3">O1</text>
<text x="138.3" y="39.5" transform="rotate(-90 138.3 39.5)">+24V</text>
<text x="156.9" y="36.5">C10</text>
<text x="157.1" y="38.8">100uF</text>
<text x="159.6" y="37.1">JS1-24V-F</text>
<text x="200.2" y="37.1">JS1-24V-F</text>
<text x="230.5" y="38">TERMINAL_RELAY_1</text>
<text x="252.1" y="38">TERMINAL_RELAY_2</text>
<text x="21.1" y="42.3">+5V</text>
<text x="21.1" y="47.4">+5V</text>
<text x="30.1" y="42.8">R28</text>
<text x="30.1" y="47.9">R31</text>
<text x="30.3" y="45.4">380</text>
<text x="41.4" y="42.8">ANODE_2</text>
<text x="41.4" y="45.3">CATHODE_2</text>
<text x="41.4" y="47.9">ANODE_3</text>
<text x="59.9" y="47.9">COLLECTOR_2</text>
<text x="59.9" y="42.8">COLLECTOR_3</text>
<text x="63.2" y="45.3">EMITTER_3</text>
<text x="107.7" y="43.1">20k</text>
<text x="107.7" y="45.7">20k</text>
<text x="116.1" y="42.8">I2</text>
<text x="116.1" y="45.3">I3</text>
<text x="116.1" y="47.9">I4</text>
<text x="127.9" y="47.9">O4</text>
<text x="127.9" y="45.3">O3</text>
<text x="127.9" y="42.8">O2</text>
<text x="150" y="42.6" transform="rotate(-90 150 42.6)">+24V</text>
<text x="190.6" y="42.6" transform="rotate(-90 190.6 42.6)">+24V</text>
<text x="21.1" y="52.5">+5V</text>
<text x="30.1" y="53">R34</text>
<text x="30.3" y="50.5">380</text>
<text x="41.4" y="50.4">CATHODE_3</text>
<text x="41.4" y="53">ANODE_4</text>
<text x="59.9" y="53">COLLECTOR_1</text>
<text x="63.2" y="50.4">EMITTER_2</text>
<text x="107.7" y="48.2">20k</text>
<text x="107.7" y="50.7">20k</text>
<text x="107.7" y="53.3">20k</text>
<text x="116.1" y="50.4">I5</text>
<text x="116.1" y="53">I6</text>
<text x="127.9" y="53">O6</text>
<text x="127.9" y="50.4">O5</text>
<text x="230.5" y="53.3">TERMINAL_RELAY_3</text>
<text x="238.1" y="51">J16</text>
<text x="252.1" y="53.3">TERMINAL_RELAY_4</text>
<text x="259.7" y="51">J17</text>
<text x="30.3" y="55.5">380</text>
<text x="41.4" y="55.5">CATHODE_4</text>
<text x="63.2" y="55.5">EMITTER_1</text>
<text x="107.7" y="55.8">20k</text>
<text x="107.7" y="58.4">20k</text>
<text x="116.1" y="55.5">I7</text>
<text x="116.1" y="58">I8</text>
<text x="123.8" y="59.4" transform="rotate(-90 123.8 59.4)">E</text>
<text x="127.9" y="58">O8</text>
<text x="127.9" y="55.5">O7</text>
<text x="162.2" y="58.9">K11</text>
<text x="202.8" y="58.9">K12</text>
<text x="55.8" y="64.1">IC4</text>
<text x="107.6" y="63.2">R36</text>
<text x="107.7" y="60.9">20k</text>
<text x="159.6" y="61.2">JS1-24V-F</text>
<text x="200.2" y="61.2">JS1-24V-F</text>
<text x="19.8" y="70.3">+5V</text>
<text x="30.1" y="68.1">R37</text>
<text x="30.3" y="70.4">380</text>
<text x="41.4" y="70.7">ANODE_1</text>
<text x="53.1" y="66.4">LTV-847S</text>
<text x="59.9" y="70.7">COLLECTOR_4</text>
<text x="85.9" y="66.4">+24V</text>
<text x="119.3" y="67.1">GNDPWR</text>
<text x="150" y="66.7" transform="rotate(-90 150 66.7)">+24V</text>
<text x="190.6" y="66.7" transform="rotate(-90 190.6 66.7)">+24V</text>
<text x="230.5" y="69.8">TERMINAL_RELAY_5</text>
<text x="238.1" y="67.5">J18</text>
<text x="252.1" y="69.8">TERMINAL_RELAY_6</text>
<text x="259.7" y="67.5">J19</text>
<text x="19.8" y="75.4">+5V</text>
<text x="30.1" y="73.1">R38</text>
<text x="30.3" y="75.5">380</text>
<text x="41.4" y="73.3">CATHODE_1</text>
<text x="41.4" y="75.8">ANODE_2</text>
<text x="59.9" y="75.8">COLLECTOR_3</text>
<text x="63.2" y="73.3">EMITTER_4</text>
<text x="19.8" y="80.4">+5V</text>
<text x="30.1" y="78.2">R39</text>
<text x="30.1" y="83.3">R40</text>
<text x="30.3" y="80.5">380</text>
<text x="41.4" y="78.4">CATHODE_2</text>
<text x="41.4" y="80.9">ANODE_3</text>
<text x="41.4" y="83.4">CATHODE_3</text>
<text x="59.9" y="80.9">COLLECTOR_2</text>
<text x="63.2" y="83.4">EMITTER_2</text>
<text x="63.2" y="78.4">EMITTER_3</text>
<text x="149.6" y="78.2">GNDPWR</text>
<text x="162.2" y="83.1">K13</text>
<text x="202.8" y="83.1">K14</text>
<text x="238.1" y="82.7">J20</text>
<text x="259.7" y="82.7">J21</text>
<text x="19.8" y="85.5">+5V</text>
<text x="30.3" y="85.6">380</text>
<text x="41.4" y="86">ANODE_4</text>
<text x="41.4" y="88.5">CATHODE_4</text>
<text x="59.9" y="86">COLLECTOR_1</text>
<text x="63.2" y="88.5">EMITTER_1</text>
<text x="156.9" y="84.7">C11</text>
<text x="157.1" y="87">100uF</text>
<text x="159.6" y="85.4">JS1-24V-F</text>
<text x="200.2" y="85.4">JS1-24V-F</text>
<text x="230.5" y="85">TERMINAL_RELAY_7</text>
<text x="252.1" y="85">TERMINAL_RELAY_8</text>
<text x="150" y="90.9" transform="rotate(-90 150 90.9)">+24V</text>
<text x="190.6" y="90.9" transform="rotate(-90 190.6 90.9)">+24V</text>
<text x="29.6" y="101">D9</text>
<text x="63.3" y="101">D10</text>
<text x="19.8" y="107.1">+5V</text>
<text x="28.9" y="103.3">LED</text>
<text x="54.1" y="107.1">+5V</text>
<text x="63.2" y="103.3">LED</text>
<text x="259.1" y="106.8">J22</text>
<text x="28.9" y="113.5">LED</text>
<text x="29" y="111.2">D11</text>
<text x="36.4" y="112.7">R41</text>
<text x="36.6" y="110.4">140</text>
<text x="63.2" y="113.5">LED</text>
<text x="63.3" y="111.2">D12</text>
<text x="70.7" y="112.7">R42</text>
<text x="70.9" y="110.4">140</text>
<text x="159.6" y="112">JS1-24V-F</text>
<text x="162.2" y="109.7">K15</text>
<text x="200.2" y="112">JS1-24V-F</text>
<text x="202.8" y="109.7">K16</text>
<text x="253.5" y="109.1">SIG_BREAKOUT</text>
<text x="19.8" y="117.3">+5V</text>
<text x="54.1" y="117.3">+5V</text>
<text x="150" y="117.5" transform="rotate(-90 150 117.5)">+24V</text>
<text x="190.6" y="117.5" transform="rotate(-90 190.6 117.5)">+24V</text>
<text x="28.9" y="123.6">LED</text>
<text x="29" y="121.3">D13</text>
<text x="36.4" y="122.9">R43</text>
<text x="36.6" y="120.6">140</text>
<text x="63.2" y="123.6">LED</text>
<text x="63.3" y="121.3">D14</text>
<text x="70.7" y="122.9">R44</text>
<text x="70.9" y="120.6">140</text>
<text x="19.8" y="127.4">+5V</text>
<text x="36.6" y="130.8">140</text>
<text x="54.1" y="127.4">+5V</text>
<text x="70.9" y="130.8">140</text>
<text x="28.9" y="135.1">LED</text>
<text x="29" y="132.8">D15</text>
<text x="36.4" y="133.1">R45</text>
<text x="63.2" y="135.1">LED</text>
<text x="63.3" y="132.8">D16</text>
<text x="70.7" y="133.1">R46</text>
<text x="19.8" y="138.9">+5V</text>
<text x="36.6" y="142.2">140</text>
<text x="54.1" y="138.9">+5V</text>
<text x="70.9" y="142.2">140</text>
<text x="36.4" y="144.5">R47</text>
<text x="70.7" y="144.5">R48</text>
</g>
<g font-size="1.8" fill="#848400">
<text x="21.4" y="40.3">SIG_1</text>
<text x="21.4" y="45.3">SIG_2</text>
<text x="21.4" y="50.4">SIG_3</text>
<text x="21.4" y="55.5">SIG_4</text>
<text x="21.4" y="73.3">SIG_5</text>
<text x="21.4" y="78.4">SIG_6</text>
<text x="21.4" y="83.4">SIG_7</text>
<text x="21.4" y="88.5">SIG_8</text>
<text x="43.4" y="107.6">SIG_1</text>
<text x="77.7" y="107.6">SIG_2</text>
<text x="264.4" y="111.4">SIG_1</text>
<text x="264.4" y="113.9">SIG_2</text>
<text x="43.4" y="117.7">SIG_3</text>
<text x="77.7" y="117.7">SIG_4</text>
<text x="264.4" y="116.5">SIG_3</text>
<text x="264.4" y="119">SIG_4</text>
<text x="264.4" y="121.5">SIG_5</text>
<text x="264.4" y="124.1">SIG_6</text>
<text x="43.4" y="127.9">SIG_5</text>
<text x="77.7" y="127.9">SIG_6</text>
<text x="264.4" y="126.6">SIG_7</text>
<text x="264.4" y="129.2">SIG_8</text>
<text x="43.4" y="139.3">SIG_7</text>
<text x="77.7" y="139.3">SIG_8</text>
</g>
<g font-size="1.8">
<text x="78.7" y="39.4">OPTO_4</text>
<text x="98.4" y="39.4">OPTO_1</text>
<text x="98.4" y="41.9">OPTO_2</text>
<text x="174" y="40.6">NC_1</text>
<text x="214.6" y="40.6">NC_2</text>
<text x="242.6" y="40.6">NC_1</text>
<text x="264.2" y="40.6">NC_2</text>
<text x="78.7" y="44.4">OPTO_3</text>
<text x="98.4" y="44.4">OPTO_3</text>
<text x="98.4" y="47">OPTO_4</text>
<text x="174" y="45.7">COM_1</text>
<text x="214.6" y="45.7">COM_2</text>
<text x="242.6" y="45.7">NO_1</text>
<text x="242.6" y="43.2">COM_1</text>
<text x="264.2" y="45.7">NO_2</text>
<text x="264.2" y="43.2">COM_2</text>
<text x="78.7" y="49.5">OPTO_2</text>
<text x="98.4" y="49.5">OPTO_5</text>
<text x="98.4" y="52.1">OPTO_6</text>
<text x="147.5" y="50.8">COIL_1</text>
<text x="174" y="50.8">NO_1</text>
<text x="188.1" y="50.8">COIL_2</text>
<text x="214.6" y="50.8">NO_2</text>
<text x="78.7" y="54.6">OPTO_1</text>
<text x="98.4" y="54.6">OPTO_7</text>
<text x="98.4" y="57.1">OPTO_8</text>
<text x="242.6" y="55.9">NC_3</text>
<text x="242.6" y="58.4">COM_3</text>
<text x="264.2" y="55.9">NC_4</text>
<text x="264.2" y="58.4">COM_4</text>
<text x="174" y="64.8">NC_3</text>
<text x="214.6" y="64.8">NC_4</text>
<text x="242.6" y="61">NO_3</text>
<text x="264.2" y="61">NO_4</text>
<text x="174" y="69.8">COM_3</text>
<text x="214.6" y="69.8">COM_4</text>
<text x="78.7" y="77.5">OPTO_7</text>
<text x="78.7" y="72.4">OPTO_8</text>
<text x="147.5" y="74.9">COIL_3</text>
<text x="174" y="74.9">NO_3</text>
<text x="188.1" y="74.9">COIL_4</text>
<text x="214.6" y="74.9">NO_4</text>
<text x="242.6" y="72.4">NC_5</text>
<text x="242.6" y="77.5">NO_5</text>
<text x="242.6" y="74.9">COM_5</text>
<text x="264.2" y="72.4">NC_6</text>
<text x="264.2" y="77.5">NO_6</text>
<text x="264.2" y="74.9">COM_6</text>
<text x="78.7" y="82.5">OPTO_6</text>
<text x="78.7" y="87.6">OPTO_5</text>
<text x="174" y="88.9">NC_5</text>
<text x="214.6" y="88.9">NC_6</text>
<text x="242.6" y="87.6">NC_7</text>
<text x="264.2" y="87.6">NC_8</text>
<text x="174" y="94">COM_5</text>
<text x="214.6" y="94">COM_6</text>
<text x="242.6" y="92.7">NO_7</text>
<text x="242.6" y="90.2">COM_7</text>
<text x="264.2" y="92.7">NO_8</text>
<text x="264.2" y="90.2">COM_8</text>
<text x="147.5" y="99.1">COIL_5</text>
<text x="174" y="99.1">NO_5</text>
<text x="188.1" y="99.1">COIL_6</text>
<text x="214.6" y="99.1">NO_6</text>
<text x="174" y="115.6">NC_7</text>
<text x="214.6" y="115.6">NC_8</text>
<text x="147.5" y="125.7">COIL_7</text>
<text x="174" y="125.7">NO_7</text>
<text x="174" y="120.6">COM_7</text>
<text x="188.1" y="125.7">COIL_8</text>
<text x="214.6" y="125.7">NO_8</text>
<text x="214.6" y="120.6">COM_8</text>
</g>
<g font-size="1.4" fill="#840000">
<text x="154.6" y="40.6">2</text>
<text x="172.3" y="40.6">4</text>
<text x="195.2" y="40.6">2</text>
<text x="213" y="40.6">4</text>
<text x="172.3" y="45.7">1</text>
<text x="213" y="45.7">1</text>
<text x="154.6" y="50.8">5</text>
<text x="172.3" y="50.8">3</text>
<text x="195.2" y="50.8">5</text>
<text x="213" y="50.8">3</text>
<text x="154.6" y="64.8">2</text>
<text x="172.3" y="64.8">4</text>
<text x="195.2" y="64.8">2</text>
<text x="213" y="64.8">4</text>
<text x="172.3" y="69.8">1</text>
<text x="213" y="69.8">1</text>
<text x="154.6" y="74.9">5</text>
<text x="172.3" y="74.9">3</text>
<text x="195.2" y="74.9">5</text>
<text x="213" y="74.9">3</text>
<text x="154.6" y="88.9">2</text>
<text x="172.3" y="88.9">4</text>
<text x="195.2" y="88.9">2</text>
<text x="213" y="88.9">4</text>
<text x="172.3" y="94">1</text>
<text x="213" y="94">1</text>
<text x="154.6" y="99.1">5</text>
<text x="172.3" y="99.1">3</text>
<text x="195.2" y="99.1">5</text>
<text x="213" y="99.1">3</text>
<text x="154.6" y="115.6">2</text>
<text x="172.3" y="115.6">4</text>
<text x="195.2" y="115.6">2</text>
<text x="213" y="115.6">4</text>
<text x="154.6" y="125.7">5</text>
<text x="172.3" y="120.6">1</text>
<text x="172.3" y="125.7">3</text>
<text x="195.2" y="125.7">5</text>
<text x="213" y="120.6">1</text>
<text x="213" y="125.7">3</text>
</g>
</svg>
